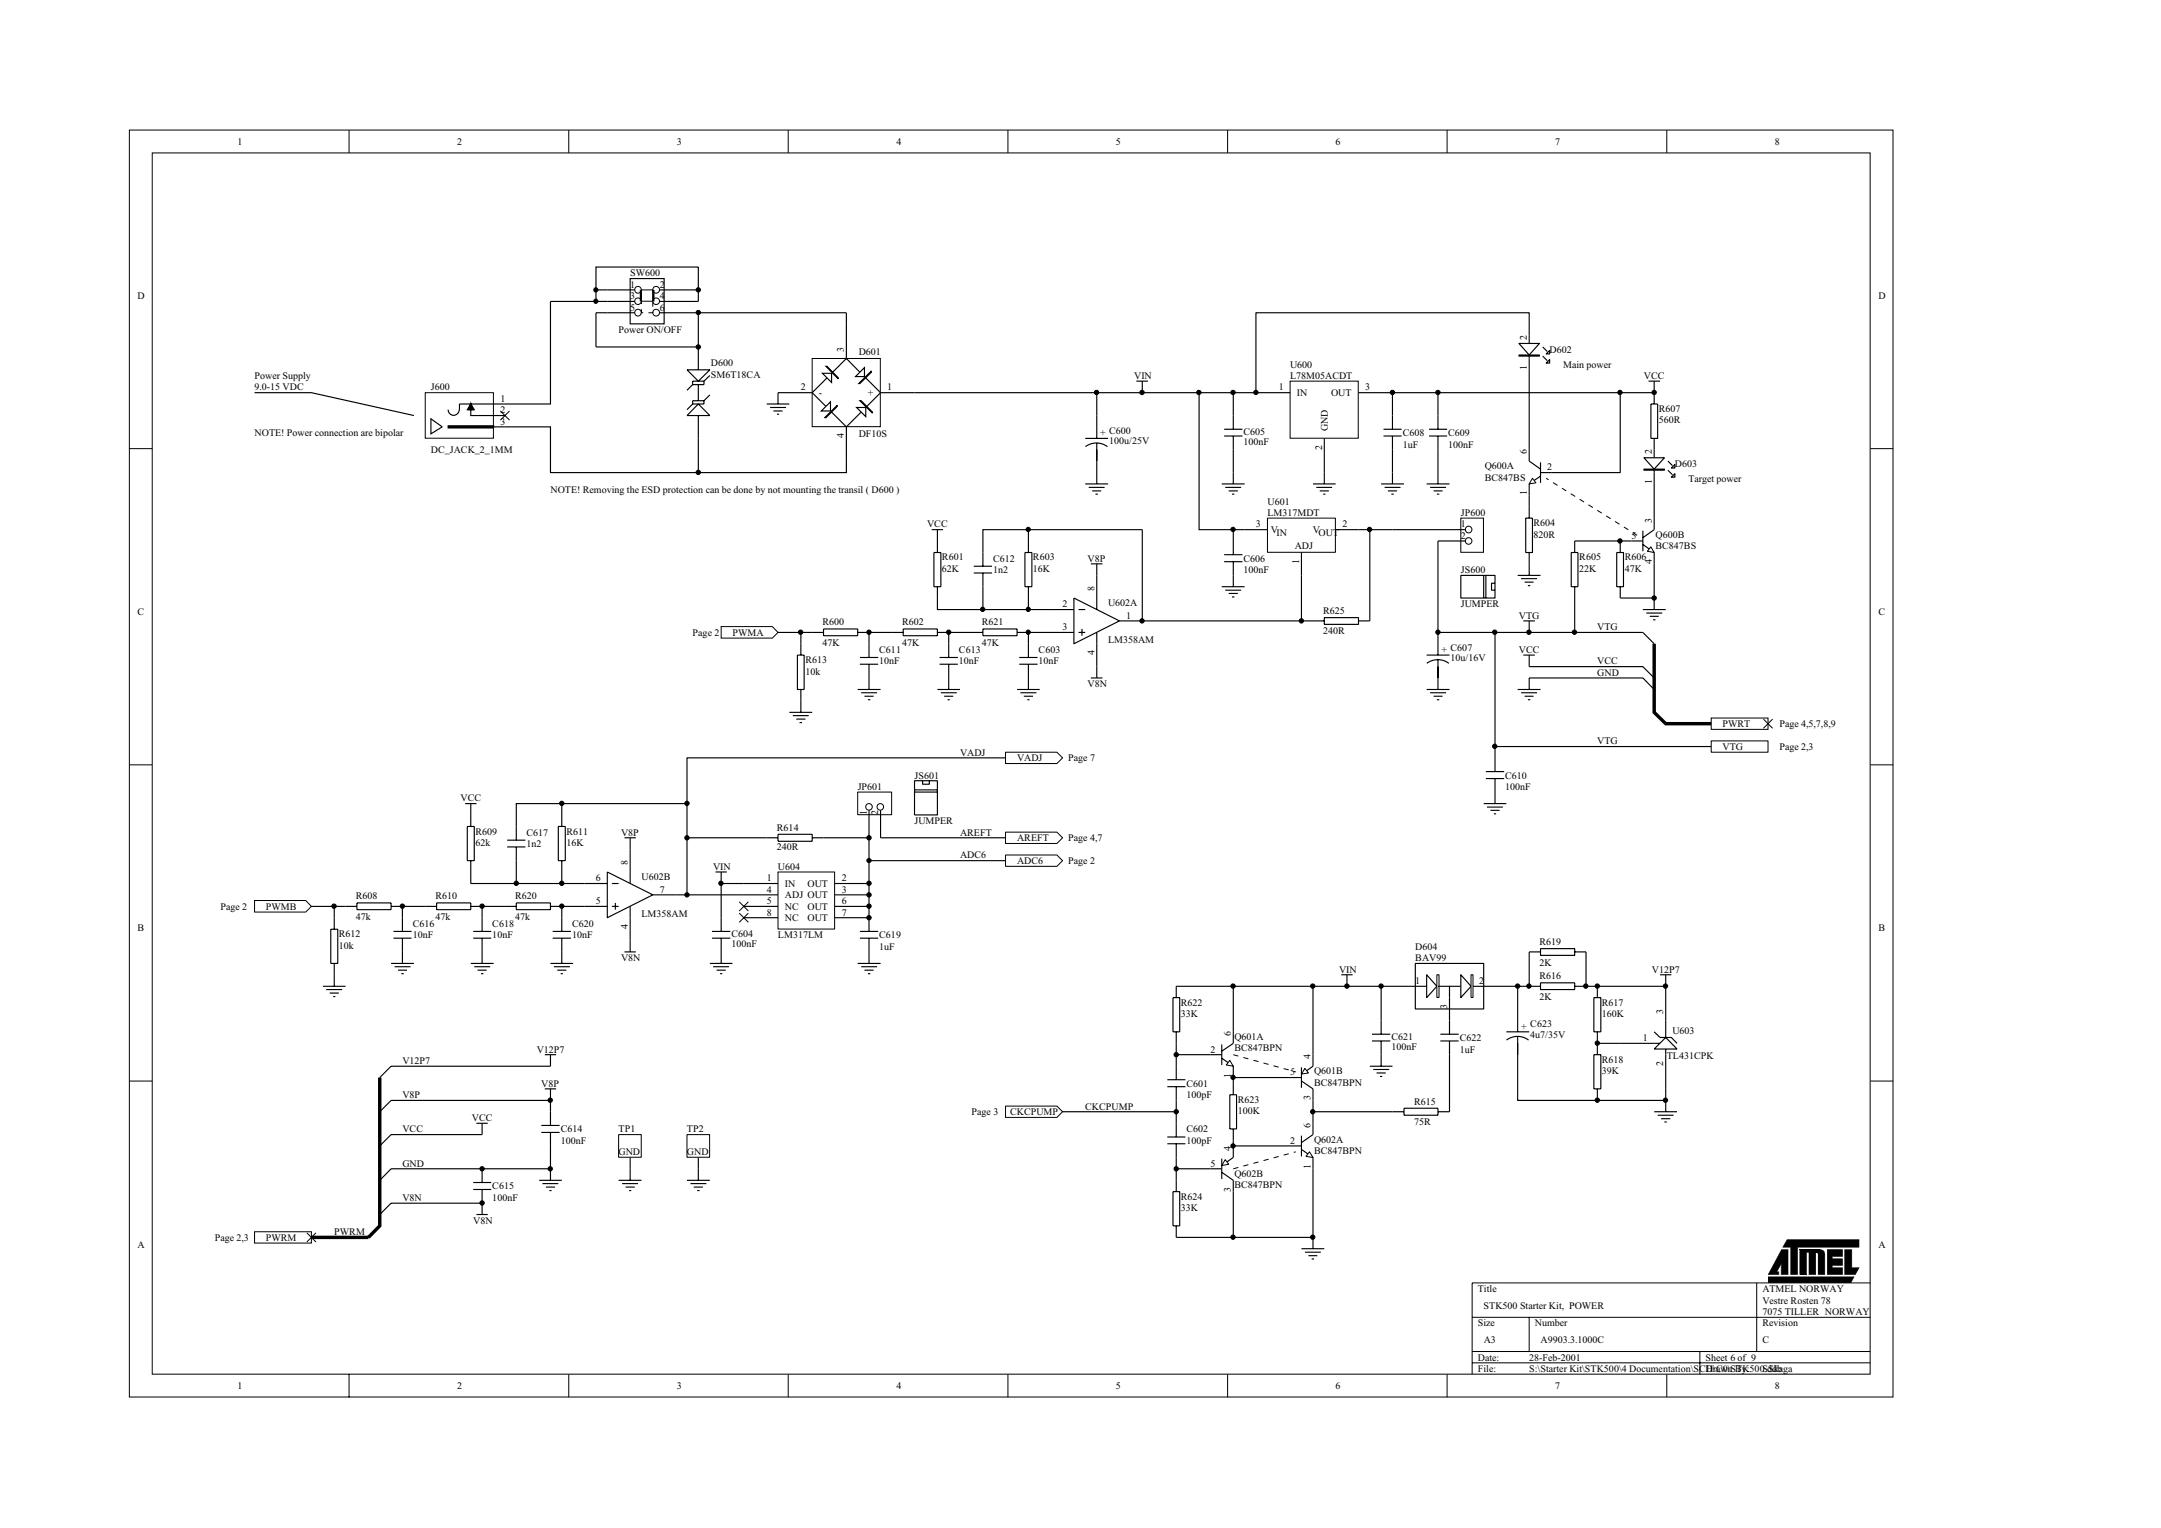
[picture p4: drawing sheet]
<svg xmlns="http://www.w3.org/2000/svg" width="420mm" height="297mm" viewBox="0 0 420 297" stroke-linecap="round" stroke-linejoin="round" font-family="sans-serif">
<g fill="none" stroke="#000" stroke-width=".19">
<path d="M25.2 25.3h342.9v246.3h-342.9zM29.6 29.7h334v237.4h-334zM67.9 25.3v4.4M110.6 25.3v4.4M153.3 25.3v4.4M196 25.3v4.4M238.7 25.3v4.4M281.4 25.3v4.4M324.1 25.3v4.4M25.2 87.2h4.4M363.7 87.2h4.4M25.2 148.7h4.4"/>
<path d="M363.7 148.7h4.4M25.2 210.2h4.4M363.7 210.2h4.4M286.2 256.1h77.5M297.3 256.1v6.6M341.6 256.1v6.6M363.7 249.4h-77.5v17.8M67.9 267.2v4.4M110.6 267.2v4.4M153.3 267.2v4.4M196 267.2v4.4M238.7 267.2v4.4"/>
<path d="M281.4 267.2v4.4M286.2 262.7h77.5M286.2 264.9h77.5M324.1 267.2v4.4M330.5 262.7v4.5"/>
</g>
<g fill="none" stroke="#000" stroke-width=".22">
<path d="M181.2 103h2.2M182.3 103v2.2M189.3 111.4h3.6M189.3 110.1h3.6M191.1 110.1v-7.1h31v17.7M191.1 111.4v7.1h13.3M200 103v2.2M200 116.3v2.2M212.1 109.6h2.2M213.2 109.6v2.3M237.5 114.1h4.5M238 109.2h3.6"/>
<path d="M238 107.8h3.6M238.2 114.7h3.1M238.9 115.4h1.8M239.5 116h.5M239.8 109.2v4.9M242 103h-2.2v4.8M264.1 103h6.6M167.2 129.1h3.5M167.2 127.8h3.5M169 125.1v2.7M169 129.1v2.7M169 122.9h4.4"/>
<path d="M182.3 134h4.4M182.7 129.1h3.5M182.7 127.8h3.5M182.9 134.7h3.1M183.6 135.3h1.7M184.2 136h.5M184.5 122.9v4.9M184.5 129.1v4.9M212.1 131.8h2.2M213.2 129.6v2.2M277.4 134h4.4M278.1 134.7h3"/>
<path d="M278.7 135.3h1.8M279.4 136h.4M279.6 131.8v2.2M90.4 156.2h2.2M91.5 156.2v2.2M109.2 156.2v2.2M78.2 178.4v2.7M78.2 176.2h4.5M98.2 176.2h-4.5v4.9M98.6 164.6h3.6M98.6 163.3h3.6M100.4 163.3v-7.1h33.2v17.8h-2.2"/>
<path d="M100.4 164.6v7.2h8.8M109.2 169.5v2.3h4.5M121.4 162.9h2.2M122.5 162.9v2.2M76.5 182.4h3.5M76.5 181.1h3.5M78.2 182.4v2.6M91.5 187.3h4.5M92 182.4h3.5M92 181.1h3.5M92.2 187.9h3.1M92.8 188.6h1.8"/>
<path d="M93.5 189.3h.5M93.7 182.4v4.9M121.4 185h2.2M122.5 182.8v2.2M107 213.9v2.2"/>
</g>
<path d="M140.2 121.8h10l1.1 1.1-1.1 1.1h-10z" fill-rule="evenodd" fill="#fff" stroke="#000" stroke-width=".19"/>
<path d="M151.3 122.9h6.6" fill="none" stroke="#000" stroke-width=".22"/>
<path d="M49.5 175.1h9.9l1.1 1.1-1.1 1.1h-9.9z" fill-rule="evenodd" fill="#fff" stroke="#000" stroke-width=".19"/>
<g fill="none" stroke="#000" stroke-width=".22">
<path d="M177.8 76.3h62v2.2M233.1 76.3v26.7h6.7M320.5 74.1h2.3M321.6 74.1v2.2M237.5 94.1h4.5M238 84.8h3.6M238 83.4h3.6M238.2 94.8h3.1M238.9 95.4h1.8M239.5 96.1h.5M239.8 80.8v2.6M239.8 84.8v2.6"/>
<path d="M239.8 91.9v2.2M255.3 94.1h4.4M255.9 94.8h3.1M256.6 95.4h1.8M257.3 96.1h.4M257.5 91.9v2.2M268.5 94.1h4.5M269 84.8h3.5M269 83.4h3.5M269.2 94.8h3.1M269.8 95.4h1.8M270.5 96.1h.5"/>
<path d="M270.7 80.8v2.6M270.7 84.8v2.6M270.7 91.9v2.2M60.5 176.2h6.7M273 191.7h-4.5v6.7M290.7 191.7h4.4v4.4M295.1 191.7h2.2M322.8 189.5h2.2M323.9 189.5v2.2M255.3 216.1h15.4M266.3 207.3h4.4M267 207.9h3.1"/>
<path d="M267.6 208.6h1.8M268.3 209.3h.4M268.5 205v2.3M281.8 205v11.1M295.1 205v8.9h28.8v2.2M310.6 202.8h4.4M321.6 216.1h4.5M322.3 216.8h3.1M323 217.5h1.8M323.6 218.1h.5"/>
</g>
<path d="M82.7 76.4h13.2v8.8h-13.2z" fill="#fff"/>
<path d="M82.7 76.3h13.2v8.9h-13.2z" fill="none" stroke="#000" stroke-width=".19"/>
<g fill="none" stroke="#000" stroke-width=".22">
<path d="M107 58.6v19.9h-17.7v1.1M49.5 76.3h11l20 4.5M87.1 79.6a1.08 1.08 0 0 0 1.1 1.1 1.08 1.08 0 0 0 1.1-1.1M91.5 78.5v2.3h6.7M91.5 78.5l.2 1.1h.3l-.5-1.1 .7 1.1h-1.3l.6-1.1-.4 1.1h.2zM133.6 71.9h4.4l-2.2 2.2zM134.7 78.5l-1.1 1.1M134.7 74.8l-1.1 1.1M135.8 78.5l2.2 2.3h-4.4zM135.8 60.8v11.1M135.8 74.8v3.1M136.9 77.9v.6h-2.2"/>
<path d="M136.9 74.1v.7h-2.2M136.9 77.9h-2.2v.6M136.9 74.1h-2.2v.7M138 76.8l-1.1 1.1M138 73l-1.1 1.1M149.1 78.5h4.4M149.7 79.2h3.1M150.4 79.9h1.8M151.3 76.3v2.2M164.6 60.8v2.2M83.8 81.4l2.2 1.6-2.2 1.3zM87.1 82.8h8.9v.4h-8.9z"/>
<path d="M87.1 83h19.9v8.9h57.6v-2.3M135.8 80.8v11.1M151.1 80.5h.4"/>
</g>
<path d="M158 69.7h13.2v13.2h-13.2z" fill="#fff"/>
<path d="M157.9 69.7h13.3v13.2h-13.3z" fill="none" stroke="#000" stroke-width=".19"/>
<path d="M151.3 76.3h6.6M157.9 76.3l2.7 2.7M160.8 73.5l-2.9 2.8M164.6 63v6.7M164.6 69.7l2.6 2.7M164.6 69.7l-2.7 2.7M168.3 73.5l2.9 2.8M171.2 76.3h6.6M171.2 76.3l-2.7 2.7M161.7 80.1l2.9 2.9M164.6 83v6.6M167.4 80.1l-2.8 2.9" fill="none" stroke="#000" stroke-width=".22"/>
<g fill="#fff" stroke="#000" stroke-width=".22">
<path d="M159.7 79.9l1.8-1.8v1.8z"/>
<path d="M166.5 79.2h1.8v1.8z"/>
<path d="M166.3 73.2l1.8-1.7v1.7z"/>
<path d="M159.9 72.6h1.8v1.7z"/>
</g>
<path d="M160.6 71.2h.2l2.2 2.3v.2zM167.2 77.9h.2l2.2 2.2v.2zM169.4 72.1v.3l-2.2 2.2h-.2zM239.8 78.5v2.3M270.7 76.3v4.5M160.3 81.2l2.5-2.4v.2l-2.2 2.2zM239.8 87.4v4.5M270.7 87.4v4.5M253 111.9v8.8" fill="none" stroke="#000" stroke-width=".22"/>
<path d="M49.5 239.4h11v2.2h-11z" fill-rule="evenodd" fill="#fff" stroke="#000" stroke-width=".19"/>
<path d="M73.8 209.5v28.8l-2.2 2.2h-11.1" fill="none" stroke="#000" stroke-width=".66" stroke-linecap="butt"/>
<g fill="none" stroke="#000" stroke-width=".22">
<path d="M315 116.3h6.6M319.4 118.5h4.5M320.1 119.2h3.1M320.8 119.8h1.7M321.6 109.6v8.9M321.4 120.5h.5M92.6 218.4h2.2M93.7 218.4v2.2h-17.7l-2.2 2.2M105.9 211.7h2.2M107 211.7v2.2h-31l-2.2 2.2M73.8 236.1l2.2-2.2h17.7v2.2M73.8 229.5l2.2-2.3h31v2.3"/>
<path d="M92.6 236.1h2.2M104.8 229.5h4.4M105.5 230.1h3.1M106.1 230.8h1.8M106.8 231.4h.4"/>
</g>
<path d="M250.9 74.1h13.2v11.1h-13.2z" fill="#fff"/>
<path d="M250.8 74.1h13.3v11.1h-13.3z" fill="none" stroke="#000" stroke-width=".19"/>
<g fill="none" stroke="#000" stroke-width=".22">
<path d="M115.9 60.8h2.2M135.8 60.8h28.8M239.8 76.3h11M264.1 76.3h6.6M321 78.5h1.3v6.7h-1.3zM321.6 76.3v2.2M257.5 85.2v6.7M321.6 85.2v2.2M181.6 107.4h1.3v6.7h-1.3zM182.3 105.2v2.2M182.3 114.1v2.2M199.3 107.4h1.3v6.7h-1.3z"/>
<path d="M200 105.2v2.2M200 114.1v2.2M305.5 107.4h1.3v6.7h-1.3zM306.2 105.2v2.2M306.2 114.1v2.2M314.3 107.4h1.3v6.7h-1.3zM315 105.2v2.2M315 114.1v2.2M157.9 122.9h2.2M160.1 122.3h6.7v1.3h-6.7zM166.8 122.9h2.2M173.4 122.9h2.2"/>
<path d="M175.6 122.3h6.7v1.3h-6.7zM182.3 122.9h2.2M91.5 158.4v2.3M109.2 158.4v2.3M67.2 176.2h2.2M69.4 175.5h6.6v1.3h-6.6zM76 176.2h2.2M82.7 176.2h2.2M84.9 175.5h6.6v1.3h-6.6zM90.9 160.7h1.3v6.6h-1.3zM91.5 167.3v2.2M91.5 176.2h2.2"/>
<path d="M108.6 160.7h1.3v6.6h-1.3zM109.2 167.3v2.2M297.3 191.7h2.2M299.5 191.1h6.7v1.3h-6.7zM306.2 191.7h2.2M309.9 193.9h1.3v6.7h-1.3zM310.6 191.7v2.2M105.9 205h2.2M107 205v2.3h-31l-2.2 2.2M270.7 216.1h2.3M273 215.4h6.6v1.4h-6.6zM279.6 216.1h2.2"/>
<path d="M309.9 205h1.3v6.7h-1.3zM310.6 200.6v4.4M310.6 211.7v2.2"/>
</g>
<path d="M332.7 139.6h11.1v2.2h-11.1z" fill-rule="evenodd" fill="#fff" stroke="#000" stroke-width=".19"/>
<path d="M118.1 58.6h-2.2v-6.7h19.9v6.7M115.9 67.4h19.9M270.7 76.3h50.9M295.1 134h4.4M295.8 134.7h3M296.2 127.3h2.2M296.4 135.3h1.8M297.1 136h.4M297.3 134v-2.2h22.1l2.2 2.2M297.3 127.3v2.3h22.1l2.2 2.2M319.4 122.9l2.2 2.2" fill="none" stroke="#000" stroke-width=".22"/>
<path d="M321.6 125.1v13.4l2.3 2.2h8.8" fill="none" stroke="#000" stroke-width=".66" stroke-linecap="butt"/>
<path d="M284.1 100.8h4.3v6.6h-4.3z" fill="#fff"/>
<g fill="none" stroke="#000" stroke-width=".19">
<path d="M284 100.7h4.4v6.7h-4.4z"/>
<circle cx="124" cy="56.3" r=".65"/>
<circle cx="124" cy="58.6" r=".64"/>
<circle cx="127.6" cy="56.3" r=".66"/>
<circle cx="127.6" cy="58.6" r=".66"/>
<circle cx="124" cy="60.8" r=".65"/>
<circle cx="127.6" cy="60.8" r=".66"/>
<circle cx="285.5" cy="102.9" r=".65"/>
<circle cx="285.5" cy="105.2" r=".64"/>
</g>
<g fill="none" stroke="#000" stroke-width=".22">
<path d="M118.1 56.4h5.3M118.1 58.6h5.3M122.5 54.2h6.6v8.8h-6.6zM128.3 56.4h5.3M128.3 58.6h5.3M118.1 60.8h5.3M128.3 60.8h5.3M279.6 76.3v7.1M277.4 94.1h4.4M277.8 84.8h3.6M277.8 83.4h3.6M278.1 94.8h3"/>
<path d="M278.7 95.4h1.8M279.4 96.1h.4M279.6 84.8v9.3M270.7 103h14.2M284.9 105.2h-5.3v17.7h39.8M306.2 116.3v6.6M296.2 120.7h2.2M297.3 120.7v2.2M288.5 156.2h4.4M288.9 151.3h3.5M288.9 150h3.5M289.1 156.9h3.1"/>
<path d="M289.8 157.5h1.8M290.5 158.2h.4M290.7 145.1v4.9M290.7 151.3v4.9M105.2 218.8h3.6M107 216.1v2.7M92 231.2h3.5M92 229.9h3.5M93.7 227.2v2.7M93.7 231.2v2.7M105.2 220.1h3.6M107 220.1v7.1"/>
</g>
<path d="M124.7 56.4v2.2M126.9 56.4v2.2" fill="none" stroke="#000" stroke-width=".66" stroke-linecap="butt"/>
<path d="M124.8 56.4h2.1v2.2h-2.1z" fill="#fff"/>
<path d="M124.7 56.4h2.2v2.2h-2.2z" fill="none" stroke="#000" stroke-width=".19"/>
<path d="M126.9 58.6v2.2h-2.2v-2.2M318.3 104.1l-17.7-11.1" fill="none" stroke="#000" stroke-width=".19" stroke-dasharray="1 1 1 1 1 1 1 1" stroke-linecap="butt"/>
<g fill="none" stroke="#000" stroke-width=".22">
<path d="M107 58.6h8.9M115.9 56.4h2.2M133.6 56.4h2.2M133.6 58.6h2.2M115.9 60.8v6.6M133.6 60.8h2.2M297.3 65.2v-4.4h-53.1v15.5M315 76.3v15.6h-13.3M297.3 96.3v4.4M295.1 111.9h4.4M295.8 112.5h3M296.4 113.2h1.8"/>
<path d="M296.6 100.7h1.4v6.7h-1.4zM297.1 113.8h.4M297.3 107.4v4.5M306.2 105.2h8.8"/>
</g>
<path d="M166.8 154h6.6v4.4h-6.6z" fill="#fff"/>
<g fill="none" stroke="#000" stroke-width=".19">
<path d="M166.8 154h6.6v4.4h-6.6z"/>
<circle cx="169" cy="156.9" r=".64"/>
<circle cx="171.2" cy="156.9" r=".64"/>
</g>
<path d="M213.2 76.3v4.5M211 94.1h4.4M211.7 94.8h3.1M212.4 95.4h1.7M213 96.1h.5M213.2 89.6v4.5M169 157.5v5.4M171.2 157.5v5.4" fill="none" stroke="#000" stroke-width=".22"/>
<path d="M120.3 220.6h4.4v4.4h-4.4z" fill="#fff"/>
<path d="M120.3 220.6h4.4v4.4h-4.4z" fill="none" stroke="#000" stroke-width=".19"/>
<path d="M120.3 229.5h4.4M121 230.1h3M121.6 230.8h1.8M122.3 231.4h.4M122.5 225v4.5" fill="none" stroke="#000" stroke-width=".22"/>
<path d="M133.6 220.6h4.4v4.4h-4.4z" fill="#fff"/>
<path d="M133.6 220.6h4.4v4.4h-4.4z" fill="none" stroke="#000" stroke-width=".19"/>
<path d="M317.2 105.2h2.2M319.4 105.8l2.2 1.6v2.2M319.4 103.2v4M321.6 100.7v2.3l-2.2 1.5M133.6 229.5h4.4M134.2 230.1h3.1M134.9 230.8h1.8M135.6 231.4h.4M135.8 225v4.5" fill="none" stroke="#000" stroke-width=".22"/>
<path d="M321 106.3l.6 1.1-1.3-.2z" fill="#fff" stroke="#000" stroke-width=".19"/>
<path d="M297.3 87.4v2.2l2.2 1.6M299.5 92.5l-2.2 1.6v2.2M299.5 91.9h2.2M299.5 89.9v4" fill="none" stroke="#000" stroke-width=".22"/>
<path d="M297.9 93l.7 .9-1.3 .2z" fill="#fff" stroke="#000" stroke-width=".19"/>
<path d="M321.6 87.4v6.7M324.3 91.4l.9 .9M324.3 89.6l.9 .9M315 105.2h2.2" fill="none" stroke="#000" stroke-width=".22"/>
<g fill="#fff" stroke="#000" stroke-width=".22">
<path d="M319.6 89h4l-2 2.2z"/>
<path d="M325 92.8l.6-.7v.7z"/>
<path d="M325 91l.6-.7v.7z"/>
<path d="M319.6 91.2h4v.2h-4z" fill-rule="evenodd"/>
</g>
<path d="M297.3 65.2v6.7M299.9 69.2l.9 .9M299.9 67.4l.9 .9M321.6 94.1v6.6" fill="none" stroke="#000" stroke-width=".22"/>
<g fill="#fff" stroke="#000" stroke-width=".22">
<path d="M295.3 66.8h4l-2 2.2z"/>
<path d="M300.6 70.6l.7-.7v.7z"/>
<path d="M300.6 68.8l.7-.7v.7z"/>
<path d="M295.3 69h4v.2h-4z" fill-rule="evenodd"/>
</g>
<g fill="none" stroke="#000" stroke-width=".22">
<path d="M297.3 71.9v15.5M211 85.2h4.4M211 86.8a3.5 3.5 0 0 1 4.3 0M213.2 80.8v4.4M213.2 86.1v3.5M277.4 127.3h4.4M277.4 129a3.5 3.5 0 0 1 4.3 0M279.6 122.9v4.4M279.6 128.2v3.6M281.8 198.4v2.6M295.1 196.1v4.5M235.3 205h2.2"/>
<path d="M237.5 205.7l2.3 1.6v2.2M237.5 203v4M239.8 200.6v2.2l-2.3 1.5M280 202.4h3.6M280 201h3.6M281.8 202.4v2.6M292.9 200.6h4.4M292.9 202.2a3.5 3.5 0 0 1 4.3 0M295.1 201.5v3.5"/>
</g>
<path d="M239.1 206.1l.7 1.2-1.4-.3z" fill="#fff" stroke="#000" stroke-width=".19"/>
<path d="M235.3 227.2h2.2M237.5 227.9l2.3 1.6v2.2M237.5 225.2v4M239.8 222.8v2.2l-1.6 1.1" fill="none" stroke="#000" stroke-width=".22"/>
<path d="M238.2 225.4l.7 .9-1.4 .3z" fill="#fff" stroke="#000" stroke-width=".19"/>
<g fill="none" stroke="#000" stroke-width=".22">
<path d="M228.1 193.9h1.3v6.7h-1.3zM228.7 193.9v-2.2h11.1v8.9M260.8 189.5h2.2M261.9 189.5v2.2M206.6 216.1h22.1M227 211.3h3.5M227 209.9h3.5M228.7 200.6v9.3M228.7 211.3v9.7M228.7 205h6.6M239.1 212.8h1.3v6.7h-1.3zM239.8 210.6v2.2"/>
<path d="M239.8 219.5v2.2M255.3 218.4v2.2l-2.3 1.5M227 222.3h3.5M227 221h3.5M228.1 231.7h1.3v6.6h-1.3zM228.7 222.3v9.4M228.7 227.2h6.6M239.8 231.7v8.8h-11.1v-2.2M250.8 222.8h2.2M253 223.4l2.3 1.6v2.2M253 220.8v4"/>
</g>
<path d="M254.6 223.9l.7 1.1-1.4-.2z" fill="#fff" stroke="#000" stroke-width=".19"/>
<path d="M250.8 209.5h2.2M253 210.1l2.3 1.6v2.2M253 207.5v4M255.3 205v2.3l-1.6 1.1" fill="none" stroke="#000" stroke-width=".22"/>
<path d="M253.7 207.7l.7 .9-1.4 .2z" fill="#fff" stroke="#000" stroke-width=".19"/>
<g fill="none" stroke="#000" stroke-width=".22">
<path d="M266.3 103v17.7h-2.2M255.3 120.7h2.2M257.5 120.1h6.6v1.3h-6.6zM239.8 191.7h15.5v13.3M308.4 191.7h15.5v10M250.8 209.5h-11v1.1M255.3 213.9v4.5M315 202.8h7.8M321.6 200.6l1.2 1.1h2.2l1.1 1.1M323.9 203.9v10M323.9 201.7l2.2 2.2h-4.5zM239.8 221.7v1.1h11"/>
<path d="M255.3 227.2v13.3h-15.5"/>
</g>
<path d="M239.8 205l12.1 3.4M239.8 227.2l12.1-3.3" fill="none" stroke="#000" stroke-width=".19" stroke-dasharray="1 1 1 1 1 1 1 1" stroke-linecap="butt"/>
<g fill="#000">
<path d="M343.8 248.2h16.7l-.7 1.2h-16z" fill-rule="evenodd"/>
<path d="M346.4 242.9h1.2v4.8h-1.3v-2.1l-.9 1.6h.4v.5h-2z" fill-rule="evenodd"/>
<path d="M347.5 241h13.9v1.5h-11.9v5.3h-1.3v-5.3h-1.6z" fill-rule="evenodd"/>
<path d="M349.9 242.9h4.1l.5 .2 .3 .6v4.1h-1.3v-4.1l-.3-.2h-.2v4.3h-1.3v-4.3h-.5v4.3h-1.3z" fill-rule="evenodd"/>
<path d="M355.2 242.9h.2l-.1 4.9z" fill-rule="evenodd"/>
<path d="M355.3 242.9h2.9v.1h-2.9z" fill-rule="evenodd"/>
<path d="M356.2 246.4l2 .1z" fill-rule="evenodd"/>
<path d="M356.2 244.7h2z" fill-rule="evenodd"/>
<path d="M356.2 246l.1 .4z" fill-rule="evenodd"/>
<path d="M356.2 244.3l.1 .4z" fill-rule="evenodd"/>
<path d="M355.3 247.7l3 .1z" fill-rule="evenodd"/>
<path d="M356.2 246h2.1z" fill-rule="evenodd"/>
<path d="M356.2 244.2l2.1 .1z" fill-rule="evenodd"/>
<path d="M355.3 242.9h2.9v1.4h-2v.4h2v1.3h-2v.4h2v1.4h-2.9z" fill-rule="evenodd"/>
<path d="M358.1 246.4h.2v1.4h-.2z" fill-rule="evenodd"/>
<path d="M358.1 244.7h.2v1.3h-.2z" fill-rule="evenodd"/>
<path d="M358.1 242.9h.2v1.4h-.2z" fill-rule="evenodd"/>
<path d="M358.7 242.9h1.4v3.6h1.3l-.7 1.3h-2z" fill-rule="evenodd"/>
</g>
<g fill="#000">
<path d="M343.7 248.2l.1 1.2zM346.3 242.9l-2.6 4.9zM343.7 248.2l16.8 .1zM345.4 247.2l.4 .1zM343.8 247.7h2l.1 .1h-2.1zM345.8 247.2l.1 .5h-.1zM346.3 245.6h.1l-.1 2.2zM346.4 245.5l-.9 1.8-.1-.1zM346.3 242.9l1.3 .1zM346.6 242.4l1.6 .1zM347.4 240.9l.1 .1-.8 1.5-.1-.1zM346.3 247.7h1.3l.1 .1h-1.4z"/>
<path d="M347.6 242.9l.1 4.8zM348.1 247.8l1.4-.1zM348.2 242.4v5.4zM349.5 242.5l.1 5.3zM349.5 242.4l11.9 .1zM349.9 242.9l.1 4.9zM349.9 247.7l1.3 .1zM351.2 243.5l.1 4.3zM351.2 243.4l.5 .1zM351.7 247.8l1.3-.1zM351.7 243.4l.1 4.4zM352.9 243.5h.2v4.3h-.2z"/>
<path d="M352.9 243.4l.1 .1zM353.2 243.4v.2zM353.4 243.5l-.1 .1zM353.3 243.5v.1zM353.4 243.6h.1zM353.3 243.6h.1zM353.4 243.7h.1zM353.4 247.8l1.4-.1zM353.4 243.9h.2v3.9h-.2zM353.4 243.8l.1 .1zM353.9 242.9l.1 .1zM354 242.9l.1 .1z"/>
<path d="M354.1 242.9l.1 .1zM354.2 242.9l.1 .1zM354.3 243v.1zM354.3 243l.1 .1zM354.4 243.1h.1zM354.5 243.2h.1zM354.5 243.2l.2 .1zM354.6 243.3h.1zM354.6 243.4h.2zM354.8 243.7v.2zM354.7 243.5h.1zM354.7 243.6l.1-.1v.1z"/>
<path d="M354.8 243.9v3.9zM354.7 243.6l.1 .1zM358.6 242.9l.1 4.9zM358.6 242.9l1.5 .1zM343.8 249.4h16.1zM360.1 246.4h1.3v.1h-1.4zM360.1 242.9v3.6zM360.4 248.2h.2l-.7 1.2h-.1zM358.7 247.7l2.1 .1zM361.4 246.4v.1l.1-.1-.7 1.4zM361.4 241l.1 1.5zM347.5 240.9l14 .1z"/>
</g>
<path d="M341.6 249.4v6.7M349.9 242.9h3.9" fill="none" stroke="#000" stroke-width=".19"/>
<path d="M195.5 215h10l1.1 1.1-1.1 1.1h-10z" fill-rule="evenodd" fill="#fff" stroke="#000" stroke-width=".19"/>
<g fill="none" stroke="#000" stroke-width=".22">
<path d="M153.5 138.5h4.4M154.1 139.1h3.1M154.8 139.8h1.8M155 127.3h1.3v6.7h-1.3zM155.7 122.9v4.4M155.7 134v4.5M155.5 140.5h.4M65 176.2v4.4M91.5 169.5v2.3h8.9M62.8 191.7h4.4M63.4 192.4h3.1M64.1 193h1.8"/>
<path d="M64.3 180.6h1.4v6.7h-1.4zM64.8 193.7h.4M65 187.3v4.4"/>
</g>
<g fill="#000" stroke="#000" stroke-width=".19">
<circle cx="279.6" cy="76.3" r=".43"/>
<circle cx="315" cy="76.3" r=".43"/>
<circle cx="321.6" cy="76.3" r=".43"/>
<circle cx="239.7" cy="102.9" r=".43"/>
<circle cx="315" cy="105.2" r=".43"/>
<circle cx="321.6" cy="116.3" r=".43"/>
</g>
<g fill="#fff" stroke="#000" stroke-width=".19">
<path d="M195.5 161.8h10l1.1 1.1-1.1 1.1h-10z" fill-rule="evenodd"/>
<path d="M195.5 166.2h10l1.1 1.1-1.1 1.1h-10z" fill-rule="evenodd"/>
</g>
<path d="M290.7 122.9v22.2h42M171.2 162.9h24.3M195.5 167.3h-26.5v11.1" fill="none" stroke="#000" stroke-width=".22"/>
<g fill="#000" stroke="#000" stroke-width=".19">
<circle cx="115.8" cy="58.6" r=".42"/>
<circle cx="115.8" cy="56.4" r=".42"/>
<circle cx="135.8" cy="56.4" r=".43"/>
<circle cx="135.8" cy="60.8" r=".43"/>
<circle cx="233.1" cy="76.3" r=".43"/>
<circle cx="239.7" cy="76.3" r=".43"/>
<circle cx="135.8" cy="91.8" r=".43"/>
</g>
<path d="M332.7 144h11.1v2.2h-11.1z" fill-rule="evenodd" fill="#fff" stroke="#000" stroke-width=".19"/>
<path d="M242 103h4.4M253 107.4v4.5M259.7 103h4.4" fill="none" stroke="#000" stroke-width=".22"/>
<path d="M246.5 100.8h13.1v6.6h-13.1z" fill="#fff"/>
<path d="M246.4 100.7h13.2v6.7h-13.2z" fill="none" stroke="#000" stroke-width=".19"/>
<g fill="#000" stroke="#000" stroke-width=".19">
<circle cx="244.2" cy="76.3" r=".43"/>
<circle cx="270.7" cy="76.3" r=".43"/>
</g>
<path d="M273 191.7h4.4M281.8 193.9v4.5M286.2 191.7h4.5" fill="none" stroke="#000" stroke-width=".22"/>
<path d="M277.4 189.5l2 2.2-2 2.2z" fill="#fff" stroke="#000" stroke-width=".22"/>
<path d="M279.4 189.5h.4v4.4h-.4z" fill="#fff"/>
<path d="M279.4 189.5h.4v4.4h-.4z" fill="none" stroke="#000" stroke-width=".19"/>
<path d="M284 189.5l2 2.2-2 2.2z" fill="#fff" stroke="#000" stroke-width=".22"/>
<path d="M286.1 189.5h.3v4.4h-.3z" fill="#fff"/>
<path d="M286 189.5h.4v4.4h-.4z" fill="none" stroke="#000" stroke-width=".19"/>
<g fill="none" stroke="#000" stroke-width=".22">
<path d="M220.9 74.1h2.3M222.1 74.1v2.2M182.3 116.3v2.2h8.8M204.4 118.5h4.4M208.8 116.3l8.8 4.4-8.8 4.4zM209.7 118.5h1.3M213.2 111.9v6.6M166.8 134h4.4M167.4 134.7h3.1M168.1 135.3h1.8M168.7 136h.5M169 122.9v2.2"/>
<path d="M169 131.8v2.2M184.5 122.9h6.6M191.1 122.3h6.6v1.3h-6.6zM197.7 122.9h2.3M197.7 134h4.5M198.2 129.1h3.5M198.2 127.8h3.5M198.4 134.7h3.1M199.1 135.3h1.7M199.7 136h.5M200 129.1v4.9M208.8 122.9h-8.8v4.9"/>
<path d="M209.7 122.9h1.3M210.4 122.3v1.3M213.2 122.9v6.7M217.6 120.7h4.5M78.2 176.2v2.2M98.2 176.2h2.2M100.4 175.5h6.6v1.3h-6.6zM107 176.2h11.1M109.2 176.2v4.9M113.7 171.8h4.4M118.1 169.5l8.8 4.5-8.8 4.4zM119 176.2h1.3"/>
<path d="M119 171.8h1.3M119.6 175.5v1.3M122.5 165.1v6.7M122.5 176.2v6.6M126.9 174h4.5M76 187.3h4.5M76.7 187.9h3.1M77.4 188.6h1.7M78 189.3h.5M78.2 185v2.3M107 187.3h4.4M107.5 182.4h3.5"/>
<path d="M107.5 181.1h3.5M107.7 187.9h3.1M108.3 188.6h1.8M109 189.3h.4M109.2 182.4v4.9M255.3 191.7h13.2M268.5 198.4v2.6M275.2 187.3h13.3v8.8h-13.3zM279.6 191.7h2.2v2.2M281.8 191.7h2.2M266.8 202.4h3.5M266.8 201h3.5"/>
<path d="M268.5 202.4v2.6M253 242.7h4.5M253.7 243.4h3.1M254.4 244.1h1.7M255 244.7h.5M255.3 240.5v2.2"/>
</g>
<g fill="#000" stroke="#000" stroke-width=".19">
<circle cx="213.2" cy="76.3" r=".43"/>
<circle cx="222" cy="76.3" r=".43"/>
<circle cx="107" cy="213.9" r=".43"/>
<circle cx="93.7" cy="227.2" r=".43"/>
<circle cx="93.7" cy="233.9" r=".43"/>
<circle cx="107" cy="227.2" r=".43"/>
</g>
<path d="M151.3 169.6h11v11h-11z" fill="#fff"/>
<path d="M151.3 169.5h11v11.1h-11z" fill="none" stroke="#000" stroke-width=".19"/>
<g fill="none" stroke="#000" stroke-width=".22">
<path d="M222.1 120.7h33.2M195.5 147.3h-61.9v8.9M133.6 174h17.7M133.6 162.9h17.7M139.1 169.5h2.2M140.2 171.8h11.1M140.2 169.5v11.6M144.6 176.2h6.7M144.6 178.4h6.7M151.3 162.2h6.6v1.3h-6.6zM157.9 162.9h11.1v4.4M162.3 176.2h6.7"/>
<path d="M162.3 178.4h6.7v2.7M162.3 171.8h6.7M162.3 174h6.7M138 187.3h4.4M138.4 182.4h3.6M138.4 181.1h3.6M138.7 187.9h3M139.3 188.6h1.8M140 189.3h.4M140.2 182.4v4.9M166.8 187.3h4.4M167.2 182.4h3.5"/>
<path d="M167.2 181.1h3.5M167.4 187.9h3.1M168.1 188.6h1.8M168.7 189.3h.5M169 182.4v4.9M299.5 185h-2.2v6.7M299.5 184.4h6.7v1.3h-6.7zM306.2 185h2.2v6.7"/>
</g>
<g fill="#000" stroke="#000" stroke-width=".19">
<circle cx="191.1" cy="118.5" r=".43"/>
<circle cx="199.9" cy="102.9" r=".42"/>
<circle cx="199.9" cy="118.5" r=".42"/>
<circle cx="266.3" cy="102.9" r=".43"/>
<circle cx="155.7" cy="122.9" r=".43"/>
<circle cx="169" cy="122.9" r=".43"/>
<circle cx="184.5" cy="122.9" r=".43"/>
<circle cx="199.9" cy="122.9" r=".42"/>
<circle cx="222" cy="120.7" r=".43"/>
<circle cx="253" cy="120.7" r=".43"/>
<circle cx="279.6" cy="122.9" r=".43"/>
<circle cx="290.6" cy="122.9" r=".43"/>
<circle cx="297.3" cy="122.9" r=".43"/>
<circle cx="306.1" cy="122.9" r=".43"/>
<circle cx="109.2" cy="156.2" r=".43"/>
<circle cx="290.6" cy="145.1" r=".43"/>
<circle cx="64.9" cy="176.2" r=".43"/>
<circle cx="78.2" cy="176.2" r=".43"/>
<circle cx="93.7" cy="176.2" r=".43"/>
<circle cx="100.4" cy="171.7" r=".43"/>
<circle cx="109.2" cy="171.7" r=".43"/>
<circle cx="109.2" cy="176.2" r=".43"/>
<circle cx="133.6" cy="174" r=".43"/>
<circle cx="133.6" cy="162.9" r=".43"/>
<circle cx="140.2" cy="171.7" r=".43"/>
<circle cx="169" cy="171.7" r=".43"/>
<circle cx="169" cy="178.4" r=".43"/>
<circle cx="169" cy="176.2" r=".43"/>
<circle cx="169" cy="174" r=".43"/>
<circle cx="169" cy="167.3" r=".42"/>
<circle cx="239.7" cy="191.7" r=".43"/>
<circle cx="255.2" cy="191.7" r=".43"/>
<circle cx="261.9" cy="191.7" r=".43"/>
<circle cx="268.5" cy="191.7" r=".43"/>
<circle cx="295.1" cy="191.7" r=".43"/>
<circle cx="297.3" cy="191.7" r=".43"/>
<circle cx="308.3" cy="191.7" r=".43"/>
<circle cx="310.6" cy="191.7" r=".43"/>
<circle cx="228.7" cy="216.1" r=".43"/>
<circle cx="228.7" cy="205" r=".43"/>
<circle cx="239.7" cy="209.4" r=".43"/>
<circle cx="255.2" cy="216.1" r=".43"/>
<circle cx="310.6" cy="202.8" r=".43"/>
<circle cx="310.6" cy="213.9" r=".43"/>
<circle cx="323.8" cy="213.9" r=".43"/>
<circle cx="228.7" cy="227.2" r=".43"/>
<circle cx="239.7" cy="222.8" r=".43"/>
<circle cx="239.7" cy="240.5" r=".43"/>
</g>
<path d="M195.5 146.2h10l1.1 1.1-1.1 1.1h-10z" fill-rule="evenodd" fill="#fff" stroke="#000" stroke-width=".19"/>
<g fill="#000" stroke="#000" stroke-width=".19">
<circle cx="135.8" cy="67.4" r=".43"/>
<circle cx="133.6" cy="156.2" r=".43"/>
<circle cx="169" cy="162.9" r=".43"/>
<circle cx="323.8" cy="191.7" r=".43"/>
<circle cx="255.2" cy="240.5" r=".43"/>
</g>
<path d="M284 111.9h6.7v4.4h-6.7zM288.5 111.9v4.4M288.9 111.9v4.4M290.7 113.4h-.7v1.3h.7M177.8 151.8h4.5v6.6h-4.5zM177.8 154h4.5M177.8 153.6h4.5M179.4 151.8v.7h1.3v-.7" fill="none" stroke="#000" stroke-width=".22"/>
<path d="M97.3 79.9l1.8 1.8M99.1 79.9l-1.8 1.8M342.9 139.8l1.7 1.8M344.6 139.8l-1.7 1.8M143.7 175.3l1.8 1.8M143.7 177.5l1.8 1.8M145.5 175.3l-1.8 1.8M145.5 177.5l-1.8 1.8M59.7 239.7l1.7 1.7M61.4 239.7l-1.7 1.7" fill="none" stroke="#000" stroke-width=".19"/>
<g font-size="1.9">
<text x="46.2" y="28.2">1</text>
<text x="88.9" y="28.2">2</text>
<text x="131.6" y="28.2">3</text>
<text x="174.3" y="28.2">4</text>
<text x="217" y="28.2">5</text>
<text x="259.7" y="28.2">6</text>
<text x="302.4" y="28.2">7</text>
<text x="345.1" y="28.2">8</text>
<text x="122.5" y="53.7">SW600</text>
<text x="26.7" y="58.1">D</text>
<text x="122.5" y="55.9">1</text>
<text x="122.5" y="58.1">3</text>
<text x="128.3" y="55.9">2</text>
<text x="128.3" y="58.1">4</text>
<text x="365.2" y="58.1">D</text>
<text x="120.3" y="64.8">Power ON/OFF</text>
<text x="122.5" y="60.4">5</text>
<text x="128.3" y="60.4">6</text>
<text x="138.2" y="71.2">D600</text>
<text x="164.1" y="68.3" transform="rotate(-90 164.1 68.3)">3</text>
<text x="167" y="69">D601</text>
<text x="250.8" y="71.5">U600</text>
<text x="296.8" y="71.9" transform="rotate(-90 296.8 71.9)">1</text>
<text x="296.8" y="66.1" transform="rotate(-90 296.8 66.1)">2</text>
<text x="301.3" y="68.5">D602</text>
<text x="303.9" y="71.5">Main power</text>
<text x="49.5" y="75.9">9.0-15 VDC</text>
<text x="49.5" y="73.7">Power Supply</text>
<text x="83.8" y="75.9">J600</text>
<text x="138.2" y="73.5">SM6T18CA</text>
<text x="155.7" y="75.9">2</text>
<text x="159.2" y="77">-</text>
<text x="168.7" y="77">+</text>
<text x="172.5" y="75.9">1</text>
<text x="220.5" y="73.7">VIN</text>
<text x="248.6" y="75.9">1</text>
<text x="250.8" y="73.7">L78M05ACDT</text>
<text x="252.1" y="77">IN</text>
<text x="258.8" y="77">OUT</text>
<text x="265.4" y="75.9">3</text>
<text x="319.6" y="73.7">VCC</text>
<text x="97.3" y="78.1">1</text>
<text x="97.3" y="80.3">2</text>
<text x="97.3" y="82.6">3</text>
<text x="258.2" y="83.9" transform="rotate(-90 258.2 83.9)">GND</text>
<text x="322.5" y="80.1">R607</text>
<text x="322.5" y="82.3">560R</text>
<text x="49.5" y="84.8">NOTE! Power connection are bipolar</text>
<text x="83.8" y="88.1">DC_JACK_2_1MM</text>
<text x="164.1" y="85.2" transform="rotate(-90 164.1 85.2)">4</text>
<text x="167" y="85">DF10S</text>
<text x="213.9" y="84.8">+ C600</text>
<text x="215.7" y="86.3">100u/25V</text>
<text x="241.8" y="84.6">C605</text>
<text x="241.8" y="86.5">100nF</text>
<text x="257.1" y="87.4" transform="rotate(-90 257.1 87.4)">2</text>
<text x="272.7" y="84.8">C608</text>
<text x="272.7" y="87">1uF</text>
<text x="281.6" y="84.8">C609</text>
<text x="281.6" y="87">100nF</text>
<text x="296.8" y="88.3" transform="rotate(-90 296.8 88.3)">6</text>
<text x="321.2" y="88.3" transform="rotate(-90 321.2 88.3)">2</text>
<text x="107" y="95.9">NOTE! Removing the ESD protection can be done by not mounting the transil ( D600 )</text>
<text x="288.7" y="91.2">Q600A</text>
<text x="288.7" y="93.4">BC847BS</text>
<text x="300.8" y="91.4">2</text>
<text x="321.2" y="94.1" transform="rotate(-90 321.2 94.1)">1</text>
<text x="325.6" y="90.8">D603</text>
<text x="328.3" y="93.7">Target power</text>
<text x="246.4" y="98.1">U601</text>
<text x="246.4" y="100.3">LM317MDT</text>
<text x="284" y="100.3">JP600</text>
<text x="296.8" y="96.3" transform="rotate(-90 296.8 96.3)">1</text>
<text x="321.2" y="101.6" transform="rotate(-90 321.2 101.6)">3</text>
<text x="180.3" y="102.5">VCC</text>
<text x="244.2" y="102.5">3</text>
<text x="247.1" y="103.6">V</text>
<text x="248.2" y="104.3">IN</text>
<text x="251.7" y="106.7">ADJ</text>
<text x="255.3" y="103.6">V</text>
<text x="256.4" y="104.3">OUT</text>
<text x="261" y="102.5">2</text>
<text x="284" y="102.5">1</text>
<text x="284" y="104.7">2</text>
<text x="298.2" y="102.3">R604</text>
<text x="298.2" y="104.5">820R</text>
<text x="317.2" y="104.7">5</text>
<text x="321.9" y="104.5">Q600B</text>
<text x="321.9" y="106.7">BC847BS</text>
<text x="183.1" y="108.9">R601</text>
<text x="183.1" y="111.2">62K</text>
<text x="193.1" y="109.2">C612</text>
<text x="193.1" y="111.4">1n2</text>
<text x="200.8" y="108.9">R603</text>
<text x="200.8" y="111.2">16K</text>
<text x="211.5" y="109.2">V8P</text>
<text x="241.8" y="109.2">C606</text>
<text x="241.8" y="111.4">100nF</text>
<text x="252.6" y="109.6" transform="rotate(-90 252.6 109.6)">1</text>
<text x="284" y="111.4">JS600</text>
<text x="307.1" y="108.9">R605</text>
<text x="307.1" y="111.2">22K</text>
<text x="315.9" y="108.9">R606</text>
<text x="315.9" y="111.2">47K</text>
<text x="321.2" y="109.6" transform="rotate(-90 321.2 109.6)">4</text>
<text x="26.7" y="119.6">C</text>
<text x="206.6" y="118">2</text>
<text x="212.8" y="114.9" transform="rotate(-90 212.8 114.9)">8</text>
<text x="215.4" y="117.8">U602A</text>
<text x="257.3" y="119.4">R625</text>
<text x="284" y="118">JUMPER</text>
<text x="365.2" y="119.6">C</text>
<text x="134.7" y="123.6">Page 2</text>
<text x="142.4" y="123.6">PWMA</text>
<text x="159.9" y="121.6">R600</text>
<text x="159.9" y="125.6">47K</text>
<text x="175.4" y="121.6">R602</text>
<text x="175.4" y="125.6">47K</text>
<text x="190.9" y="121.6">R621</text>
<text x="190.9" y="125.6">47K</text>
<text x="206.6" y="122.5">3</text>
<text x="215.4" y="124.9">LM358AM</text>
<text x="219" y="120.3">1</text>
<text x="257.3" y="123.2">240R</text>
<text x="295.3" y="120.3">VTG</text>
<text x="310.6" y="122.5">VTG</text>
<text x="156.6" y="128.9">R613</text>
<text x="156.6" y="131.2">10k</text>
<text x="170.9" y="126.9">C611</text>
<text x="170.9" y="129.1">10nF</text>
<text x="186.4" y="126.9">C613</text>
<text x="186.4" y="129.1">10nF</text>
<text x="201.9" y="126.9">C603</text>
<text x="201.9" y="129.1">10nF</text>
<text x="212.8" y="127.3" transform="rotate(-90 212.8 127.3)">4</text>
<text x="280.3" y="126.9">+ C607</text>
<text x="282" y="128.5">10u/16V</text>
<text x="295.3" y="126.9">VCC</text>
<text x="310.6" y="129.1">VCC</text>
<text x="310.6" y="131.4">GND</text>
<text x="211.5" y="133.6">V8N</text>
<text x="334.9" y="141.4">PWRT</text>
<text x="346" y="141.4">Page 4,5,7,8,9</text>
<text x="186.7" y="146.9">VADJ</text>
<text x="197.7" y="148">VADJ</text>
<text x="207.7" y="148">Page 7</text>
<text x="310.6" y="144.7">VTG</text>
<text x="334.9" y="145.8">VTG</text>
<text x="346" y="145.8">Page 2,3</text>
<text x="89.5" y="155.8">VCC</text>
<text x="166.8" y="153.6">JP601</text>
<text x="177.8" y="151.4">JS601</text>
<text x="292.7" y="151.4">C610</text>
<text x="292.7" y="153.6">100nF</text>
<text x="151.1" y="161.6">R614</text>
<text x="168.5" y="158.4" transform="rotate(-90 168.5 158.4)">1</text>
<text x="170.7" y="158.4" transform="rotate(-90 170.7 158.4)">2</text>
<text x="177.8" y="160.2">JUMPER</text>
<text x="92.4" y="162.2">R609</text>
<text x="92.4" y="164.4">62k</text>
<text x="102.4" y="162.4">C617</text>
<text x="102.4" y="164.6">1n2</text>
<text x="110.1" y="162.2">R611</text>
<text x="110.1" y="164.4">16K</text>
<text x="120.7" y="162.4">V8P</text>
<text x="151.1" y="165.3">240R</text>
<text x="186.7" y="166.9">ADC6</text>
<text x="186.7" y="162.4">AREFT</text>
<text x="197.7" y="163.5">AREFT</text>
<text x="197.7" y="168">ADC6</text>
<text x="207.7" y="163.5">Page 4,7</text>
<text x="207.7" y="168">Page 2</text>
<text x="115.9" y="171.3">6</text>
<text x="122.1" y="168.2" transform="rotate(-90 122.1 168.2)">8</text>
<text x="124.7" y="171.1">U602B</text>
<text x="128.3" y="173.5">7</text>
<text x="138.6" y="169.1">VIN</text>
<text x="149.1" y="171.3">1</text>
<text x="149.1" y="173.5">4</text>
<text x="151.3" y="169.1">U604</text>
<text x="152.6" y="172.4">IN</text>
<text x="157" y="172.4">OUT</text>
<text x="163.7" y="171.3">2</text>
<text x="163.7" y="173.5">3</text>
<text x="42.8" y="176.8">Page 2</text>
<text x="51.7" y="176.8">PWMB</text>
<text x="69.2" y="174.8">R608</text>
<text x="69.2" y="178.9">47k</text>
<text x="84.7" y="174.8">R610</text>
<text x="84.7" y="178.9">47k</text>
<text x="100.2" y="174.8">R620</text>
<text x="100.2" y="178.9">47k</text>
<text x="115.9" y="175.7">5</text>
<text x="124.7" y="178.2">LM358AM</text>
<text x="149.1" y="178">8</text>
<text x="149.1" y="175.7">5</text>
<text x="152.6" y="174.6">ADJ OUT</text>
<text x="152.6" y="179.1">NC</text>
<text x="152.6" y="176.8">NC</text>
<text x="157" y="176.8">OUT</text>
<text x="157" y="179.1">OUT</text>
<text x="163.7" y="175.7">6</text>
<text x="163.7" y="178">7</text>
<text x="26.7" y="181.1">B</text>
<text x="65.9" y="182.2">R612</text>
<text x="65.9" y="184.4">10k</text>
<text x="80.3" y="180.2">C616</text>
<text x="80.3" y="182.4">10nF</text>
<text x="95.7" y="180.2">C618</text>
<text x="95.7" y="182.4">10nF</text>
<text x="111.2" y="180.2">C620</text>
<text x="111.2" y="182.4">10nF</text>
<text x="122.1" y="180.6" transform="rotate(-90 122.1 180.6)">4</text>
<text x="142.2" y="182.2">C604</text>
<text x="142.2" y="184.2">100nF</text>
<text x="151.3" y="182.4">LM317LM</text>
<text x="170.9" y="182.4">C619</text>
<text x="170.9" y="184.6">1uF</text>
<text x="275.2" y="184.6">D604</text>
<text x="299.3" y="183.7">R619</text>
<text x="365.2" y="181.1">B</text>
<text x="120.7" y="186.8">V8N</text>
<text x="260.4" y="189.1">VIN</text>
<text x="275.2" y="191.3">1</text>
<text x="275.2" y="186.8">BAV99</text>
<text x="287.6" y="191.3">2</text>
<text x="299.3" y="190.4">R616</text>
<text x="299.3" y="187.7">2K</text>
<text x="321.2" y="189.1">V12P7</text>
<text x="229.6" y="195.5">R622</text>
<text x="229.6" y="197.7">33K</text>
<text x="281.4" y="196.1" transform="rotate(-90 281.4 196.1)">3</text>
<text x="299.3" y="194.4">2K</text>
<text x="311.5" y="195.5">R617</text>
<text x="311.5" y="197.7">160K</text>
<text x="323.4" y="197" transform="rotate(-90 323.4 197)">3</text>
<text x="239.3" y="201.5" transform="rotate(-90 239.3 201.5)">6</text>
<text x="240" y="202.2">Q601A</text>
<text x="270.5" y="202.2">C621</text>
<text x="283.8" y="202.4">C622</text>
<text x="295.7" y="200.2">+ C623</text>
<text x="297.5" y="201.7">4u7/35V</text>
<text x="319.4" y="202.4">1</text>
<text x="325.2" y="201.1">U603</text>
<text x="78.2" y="206.8">V12P7</text>
<text x="104.4" y="204.6">V12P7</text>
<text x="235.3" y="204.6">2</text>
<text x="239.3" y="209.5" transform="rotate(-90 239.3 209.5)">1</text>
<text x="240" y="204.4">BC847BPN</text>
<text x="250.8" y="209.1">5</text>
<text x="254.8" y="205.9" transform="rotate(-90 254.8 205.9)">4</text>
<text x="255.5" y="208.8">Q601B</text>
<text x="270.5" y="204.1">100nF</text>
<text x="283.8" y="204.6">1uF</text>
<text x="311.5" y="206.6">R618</text>
<text x="311.5" y="208.8">39K</text>
<text x="323.4" y="207.3" transform="rotate(-90 323.4 207.3)">2</text>
<text x="324.1" y="205.9">TL431CPK</text>
<text x="78.2" y="213.5">V8P</text>
<text x="105.2" y="211.3">V8P</text>
<text x="211" y="215.7">CKCPUMP</text>
<text x="230.7" y="211.3">C601</text>
<text x="230.7" y="213.5">100pF</text>
<text x="240.7" y="214.3">R623</text>
<text x="254.8" y="213.9" transform="rotate(-90 254.8 213.9)">3</text>
<text x="255.5" y="211">BC847BPN</text>
<text x="275" y="214.8">R615</text>
<text x="78.2" y="220.1">VCC</text>
<text x="91.7" y="217.9">VCC</text>
<text x="109" y="220.1">C614</text>
<text x="120.3" y="220.1">TP1</text>
<text x="133.6" y="220.1">TP2</text>
<text x="188.9" y="216.8">Page 3</text>
<text x="196.4" y="216.8">CKCPUMP</text>
<text x="230.7" y="220.1">C602</text>
<text x="240.7" y="216.6">100K</text>
<text x="254.8" y="219.3" transform="rotate(-90 254.8 219.3)">6</text>
<text x="275" y="218.8">75R</text>
<text x="78.2" y="226.8">GND</text>
<text x="109" y="222.3">100nF</text>
<text x="120.3" y="224.5">GND</text>
<text x="133.6" y="224.5">GND</text>
<text x="230.7" y="222.3">100pF</text>
<text x="235.3" y="226.8">5</text>
<text x="239.3" y="223.7" transform="rotate(-90 239.3 223.7)">4</text>
<text x="250.8" y="222.3">2</text>
<text x="254.8" y="227.2" transform="rotate(-90 254.8 227.2)">1</text>
<text x="255.5" y="222.1">Q602A</text>
<text x="255.5" y="224.3">BC847BPN</text>
<text x="78.2" y="233.4">V8N</text>
<text x="95.7" y="231.2">C615</text>
<text x="95.7" y="233.4">100nF</text>
<text x="229.6" y="233.2">R624</text>
<text x="239.3" y="231.7" transform="rotate(-90 239.3 231.7)">3</text>
<text x="240" y="228.8">Q602B</text>
<text x="240" y="231">BC847BPN</text>
<text x="92" y="237.9">V8N</text>
<text x="229.6" y="235.4">33K</text>
<text x="26.7" y="242.5">A</text>
<text x="41.7" y="241.2">Page 2,3</text>
<text x="51.7" y="241.2">PWRM</text>
<text x="65" y="240.1">PWRM</text>
<text x="365.2" y="242.5">A</text>
<text x="287.3" y="251.2">Title</text>
<text x="342.7" y="251.2">ATMEL NORWAY</text>
<text x="287.3" y="257.9">Size</text>
<text x="288.5" y="254.5">STK500 Starter Kit, POWER</text>
<text x="298.4" y="257.9">Number</text>
<text x="342.7" y="253.4">Vestre Rosten 78</text>
<text x="342.7" y="255.6">7075 TILLER NORWAY</text>
<text x="342.7" y="257.9">Revision</text>
<text x="288.5" y="261.2">A3</text>
<text x="299.5" y="261.2">A9903.3.1000C</text>
<text x="342.7" y="261.2">C</text>
<text x="287.3" y="264.5">Date:</text>
<text x="287.3" y="266.7">File:</text>
<text x="297.3" y="266.7">S:\Starter Kit\STK500\4 Documentation\SCH\C0\STK500.ddb</text>
<text x="297.3" y="264.5">28-Feb-2001</text>
<text x="331.6" y="266.7">Drawn By:</text>
<text x="331.6" y="264.5">Sheet 6 of 9</text>
<text x="342.7" y="266.7">SSkaga</text>
<text x="46.2" y="270.1">1</text>
<text x="88.9" y="270.1">2</text>
<text x="131.6" y="270.1">3</text>
<text x="174.3" y="270.1">4</text>
<text x="217" y="270.1">5</text>
<text x="259.7" y="270.1">6</text>
<text x="302.4" y="270.1">7</text>
<text x="345.1" y="270.1">8</text>
</g>
</svg>
